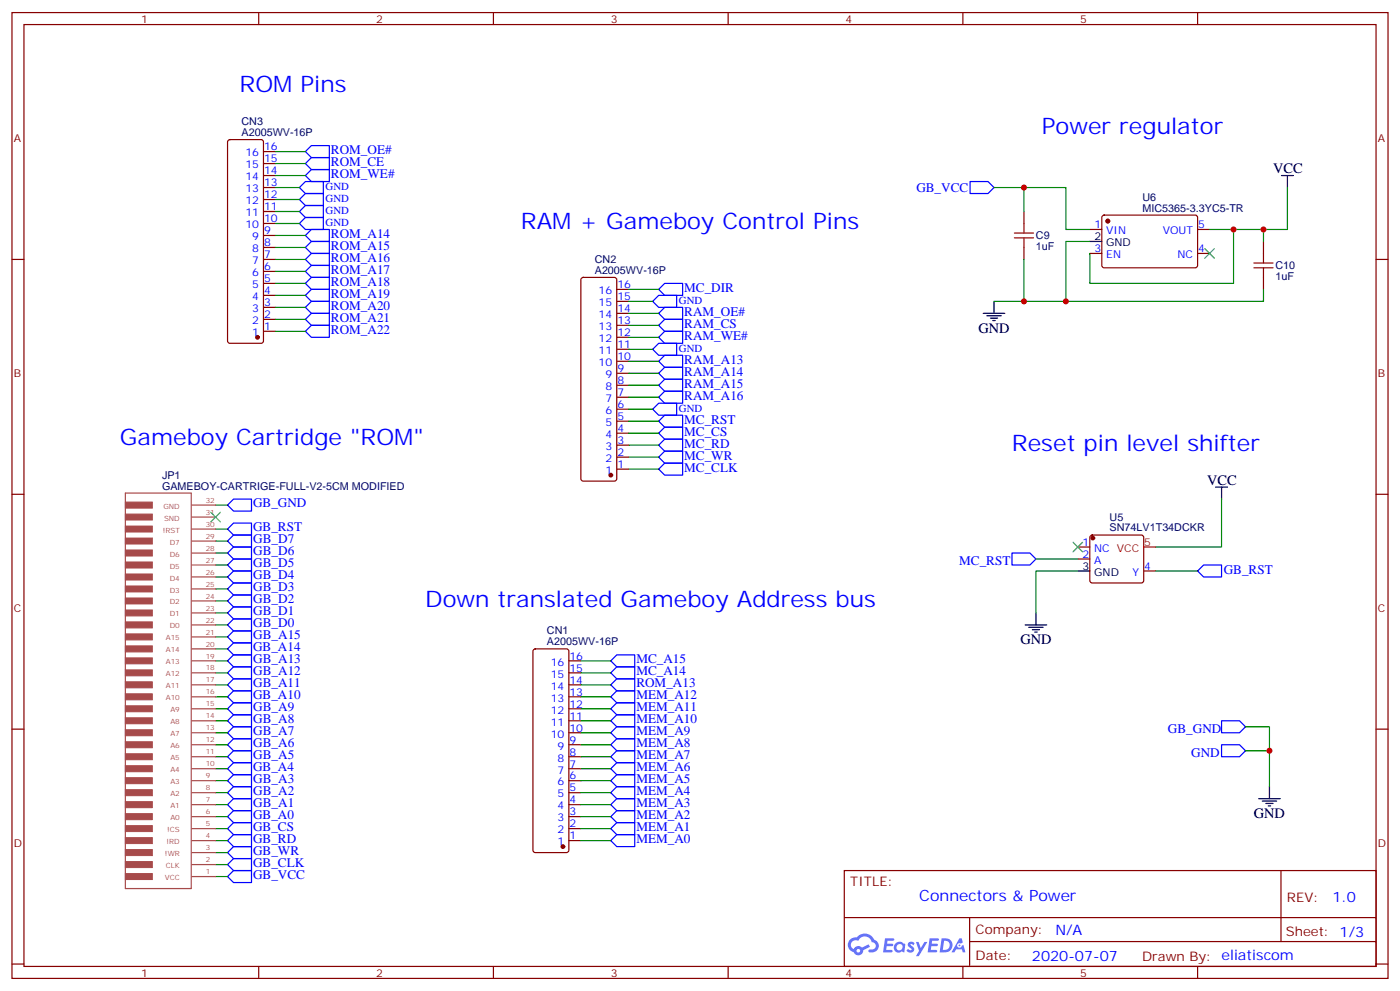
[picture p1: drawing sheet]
<svg xmlns="http://www.w3.org/2000/svg" width="412mm" height="292mm" viewBox="0 0 412 292" stroke-linecap="round" stroke-linejoin="round" font-family="sans-serif">
<g fill="none" stroke="#870000" stroke-width=".35">
<path d="M3.5 3.7h405.4v284.3h-405.4zM7.1 7.2h398.2v277.3h-398.2zM76.2 3.7v3.5M145.3 3.7v3.5M214.5 3.7v3.5M283.6 3.7v3.5M352.8 3.7v3.5M3.5 76.4h3.6M405.3 76.4h3.6M3.5 145.5h3.6M405.3 145.5h3.6M3.5 214.7h3.6"/>
<path d="M405.3 214.7h3.6M248.7 256.3h156.6v28.2h-156.6zM377.3 256.3v20.9M248.7 270.1h156.5M285.6 277.2h119.6M285.6 270.1v14.2M3.5 283.8h3.6M76.2 284.5v3.5M145.3 284.5v3.5M214.5 284.5v3.5M283.6 284.5v3.5M352.8 284.5v3.5"/>
<path d="M405.3 283.8h3.6"/>
</g>
<g fill="#5487ff">
<path d="M267.7 277.5a1.22 1.22 0 0 1 1.7 .2l-.4 .6a.47 .47 0 0 0-.3-.4 .47 .47 0 0 0-.5 .2l.1 .2a1.14 1.14 0 0 1 .8 1.8 1.14 1.14 0 0 1-1.9 0l-.2-.2 .5-.6 .7 .5a.29 .29 0 0 0 .3-.3 .29 .29 0 0 0-.2-.3 1.04 1.04 0 0 1-.6-1.7z"/>
<path d="M260.7 276.2h2.4l.3 .2-.2 .5-1.8 .1-.1 .8h1.5l.3 .4-.3 .4h-1.6l-.2 1.1h1.7l.2 .3-.2 .3-2.6 .1z"/>
<path d="M273.8 276.2h2.4l.3 .2-.1 .5-1.8 .1-.2 .8h1.6l.3 .4-.4 .4-1.6-.1-.1 1.1 1.7 .1 .2 .3-.2 .3-2.6 .1z"/>
<path d="M282.6 276.2h.7l.3 1.3-.6 .3a.69 .69 0 0 0-1 .3 .69 .69 0 0 0 .4 .9 .69 .69 0 0 0 .9-.6l.5-.2 .6 2.2h-.8l-.2-.9h-1.8l-.5 .9h-.8z"/>
<path d="M269.8 277.3h.8l.6 1.8 1.1-1.8h.9l-2.6 4.2h-.8l.9-1.5z"/>
<path d="M277.4 276.2l-.6 4.2h1.3a2.11 2.11 0 0 0 2.5-2.1 2.11 2.11 0 0 0-2.5-2.1zM278.1 277a1.39 1.39 0 0 1 1.7 1.4 1.39 1.39 0 0 1-1.8 1.2h-.3z"/>
<path d="M263.7 277.8a1.54 1.54 0 0 0-.1 2.2 1.54 1.54 0 0 0 2.2 .1l.6 .3 .3-2.3-.2-.3h-.4a1.49 1.49 0 0 0-2.4 0zM264 278.8a.94 .94 0 0 1 1.8 0 .94 .94 0 0 1-1.8 0z"/>
<path d="M250.4 276.6a2.18 2.18 0 0 0 1.1 3.7 1.44 1.44 0 0 0 1.6 .9 1.44 1.44 0 0 0 1.2-1.4l2-1.1-.5-.7-1.9 1a1.47 1.47 0 0 0-2.4 .4 1.39 1.39 0 0 1-.7-1.9 1.39 1.39 0 0 1 2-.5 2.12 2.12 0 0 1 2.2-1.3 2.12 2.12 0 0 1 1.9 1.7 1.14 1.14 0 0 1 1.1 1.4 1.14 1.14 0 0 1-1.7 .7 .43 .43 0 0 0-.5 .4 .43 .43 0 0 0 .4 .5 1.98 1.98 0 0 0 2.5-1.2 1.98 1.98 0 0 0-1.2-2.6 3.1 3.1 0 0 0-5.3-.6l-.9 .1zM252.3 279.9a.55 .55 0 0 1 1.1 0 .55 .55 0 0 1-1.1 0z"/>
<circle cx="282.6" cy="278.3" r=".26"/>
</g>
<g fill="none" stroke="#870000" stroke-width=".35">
<path d="M67.3 41.3l.4-.2h9.2l.5 .2 .2 .5v58.6l-.2 .5-.5 .2h-9.2l-.5-.3-.2-.4v-58.6zM77.6 58.7h3.5M77.6 55.2h3.5M77.6 51.7h3.5M77.6 48.2h3.5M77.6 44.6h3.5M77.6 79.9h3.5M77.6 76.4h3.5M77.6 72.8h3.5M77.6 69.3h3.5M77.6 65.8h3.5M77.6 62.3h3.5"/>
<path d="M301.6 62.3v3.5M301.6 72.8v3.6M321 67.6h3.6M321 74.6h3.6M324.8 63.5l.5-.2 27 .1 .5 .6-.1 14.4-.6 .4h-27.1l-.4-.7v-14.1zM352.8 67.6h3.5M352.8 74.6h3.5M372.2 71.1v3.5M77.6 97.5h3.5M77.6 94h3.5M77.6 90.5h3.5M77.6 87h3.5"/>
<path d="M77.6 83.4h3.5M171.3 81.9l.5-.2h9.2l.5 .2 .2 .5v58.5l-.3 .5-.4 .2h-9.2l-.5-.2-.2-.5v-58.5zM181.7 99.3h3.5M181.7 95.8h3.5M181.7 92.3h3.5M181.7 88.7h3.5M181.7 85.2h3.5M372.2 81.7v3.5M181.7 116.9h3.5M181.7 113.4h3.5M181.7 109.9h3.5M181.7 106.4h3.5"/>
<path d="M181.7 102.8h3.5M181.7 138.1h3.5M181.7 134.6h3.5M181.7 131.1h3.5M181.7 127.5h3.5M181.7 124h3.5M181.7 120.5h3.5M321.3 157.7l.4-.2h14.5l.5 .2 .2 .5v12.7l-.2 .5-.5 .2h-14.5l-.5-.2-.2-.5v-12.7zM317.5 161h3.5M317.5 164.6h3.5M336.9 168.1h3.5M157.2 191.2l.5-.2h9.2l.5 .2 .2 .5v58.6l-.3 .5-.4 .2h-9.2l-.5-.2-.2-.5v-58.6z"/>
<path d="M167.6 198.1h3.5M167.6 194.6h3.5M167.6 219.3h3.5M167.6 215.7h3.5M167.6 212.2h3.5M167.6 208.7h3.5M167.6 205.1h3.5M167.6 201.6h3.5M167.6 236.9h3.5M167.6 233.4h3.5M167.6 229.8h3.5M167.6 226.3h3.5"/>
<path d="M167.6 222.8h3.5M167.6 247.5h3.5M167.6 243.9h3.5M167.6 240.4h3.5"/>
</g>
<g fill="#870000" stroke="#870000" stroke-width=".35">
<circle cx="165.8" cy="249.2" r=".53"/>
<circle cx="179.9" cy="139.9" r=".53"/>
<circle cx="321.9" cy="158.4" r=".53"/>
<circle cx="326.3" cy="65.1" r=".53"/>
<circle cx="75.8" cy="99.3" r=".53"/>
</g>
<g fill="none" stroke="#000" stroke-width=".35">
<path d="M377.5 51.7h3.5M379.2 51.7v3.5M321 71.1h3.6M289.6 92.3h6.4M290.7 93h4.2M291.7 93.7h2.2M292.5 94.4h.7M292.8 88.7v3.6M358.1 143.4h3.5M359.8 143.4v3.5M317.5 168.1h3.5M302 184h6.3"/>
<path d="M303 184.7h4.3M304.1 185.4h2.1M304.8 186.1h.7M305.2 180.4v3.6M370.8 235.1h6.3M371.8 235.8h4.3M372.9 236.5h2.1M373.6 237.2h.7M373.9 231.6v3.5"/>
</g>
<g fill="none" stroke="#00f" stroke-width=".35">
<path d="M88.2 58.7l1.8-1.7h5.2v3.5h-5.2zM90 44.6l1.7-1.7h5.3v3.5h-5.3zM90 48.2l1.7-1.8h5.3v3.5h-5.3zM90 51.7l1.7-1.8h5.3v3.5h-5.3zM90 53.4h5.2v3.6h-5.2l-1.8-1.8zM285.8 53.4h5.2l1.8 1.8-1.8 1.8h-5.2zM88.2 65.8l1.8-1.8h5.2v3.6h-5.2zM88.2 62.3l1.8-1.8h5.2v3.5h-5.2zM90 79.9l1.7-1.8h5.3v3.6h-5.3zM90 76.4l1.7-1.8h5.3v3.5h-5.3zM90 72.8l1.7-1.7h5.3v3.5h-5.3zM90 69.3l1.7-1.7h5.3v3.5h-5.3z"/>
<path d="M90 83.4l1.7-1.7h5.3v3.5h-5.3zM90 87l1.7-1.8h5.3v3.5h-5.3zM90 90.5l1.7-1.8h5.3v3.6h-5.3zM90 94l1.7-1.7h5.3v3.5h-5.3zM90 97.5l1.7-1.7h5.3v3.5h-5.3zM192.3 88.7l1.7-1.7h5.3v3.5h-5.3zM194 85.2l1.8-1.8h5.3v3.6h-5.3zM194 99.3l1.8-1.8h5.3v3.6h-5.3zM194 95.8l1.8-1.8h5.3v3.5h-5.3zM194 92.3l1.8-1.8h5.3v3.5h-5.3zM192.3 102.8l1.7-1.7h5.3v3.5h-5.3zM194 109.9l1.8-1.8h5.3v3.6h-5.3z"/>
<path d="M194 113.4l1.8-1.7h5.3v3.5h-5.3zM194 116.9l1.8-1.7h5.3v3.5h-5.3zM194 106.4l1.8-1.8h5.3v3.5h-5.3zM192.3 120.5l1.7-1.8h5.3v3.5h-5.3zM194 127.5l1.8-1.7h5.3v3.5h-5.3zM194 131.1l1.8-1.8h5.3v3.5h-5.3zM194 134.6l1.8-1.8h5.3v3.5h-5.3zM194 138.1l1.8-1.8h5.3v3.6h-5.3zM194 124l1.8-1.8h5.3v3.6h-5.3zM67 159.3l1.8-1.8h5.3v3.5h-5.3zM67 148.7l1.8-1.8h5.3v3.6h-5.3zM68.8 154h5.3v3.5h-5.3l-1.8-1.7z"/>
<path d="M67 162.8l1.8-1.8h5.3v3.6h-5.3zM67 166.3l1.8-1.7h5.3v3.5h-5.3zM68.8 171.6h5.3v3.6h-5.3l-1.8-1.8zM68.8 175.2h5.3v3.5h-5.3l-1.8-1.8zM68.8 168.1h5.3v3.5h-5.3l-1.8-1.7zM298.1 162.8h5.3l1.8 1.8-1.8 1.7h-5.3zM352.8 168.1l1.7-1.8h5.3v3.6h-5.3zM67 198.1l1.8-1.8h5.3v3.5h-5.3zM67 194.6l1.8-1.8h5.3v3.5h-5.3zM67 191l1.8-1.7h5.3v3.5h-5.3zM67 187.5l1.8-1.8h5.3v3.6h-5.3zM67 184l1.8-1.8h5.3v3.5h-5.3z"/>
<path d="M67 180.4l1.8-1.7h5.3v3.5h-5.3zM179.9 194.6l1.8-1.8h5.3v3.5h-5.3zM179.9 198.1l1.8-1.8h5.3v3.5h-5.3zM181.7 199.8h5.3v3.6h-5.3l-1.8-1.8zM67 219.3l1.8-1.8h5.3v3.5h-5.3zM67 215.7l1.8-1.7h5.3v3.5h-5.3zM67 212.2l1.8-1.8h5.3v3.6h-5.3zM67 208.7l1.8-1.8h5.3v3.5h-5.3zM67 201.6l1.8-1.8h5.3v3.6h-5.3zM68.8 203.4h5.3v3.5h-5.3l-1.8-1.8zM179.9 205.1l1.8-1.7h5.3v3.5h-5.3zM179.9 219.3l1.8-1.8h5.3v3.5h-5.3z"/>
<path d="M179.9 215.7l1.8-1.7h5.3v3.5h-5.3zM179.9 212.2l1.8-1.8h5.3v3.6h-5.3zM181.7 206.9h5.3v3.5h-5.3l-1.8-1.7zM359.8 219.3h5.3l1.8 1.7-1.8 1.8h-5.3zM359.8 212.2h5.3l1.8 1.8-1.8 1.7h-5.3zM67 233.4l1.8-1.8h5.3v3.5h-5.3zM67 229.8l1.8-1.7h5.3v3.5h-5.3zM67 226.3l1.8-1.8h5.3v3.6h-5.3zM67 222.8l1.8-1.8h5.3v3.5h-5.3zM68.8 235.1h5.3v3.6h-5.3l-1.8-1.8zM179.9 233.4l1.8-1.8h5.3v3.5h-5.3zM179.9 229.8l1.8-1.7h5.3v3.5h-5.3z"/>
<path d="M179.9 226.3l1.8-1.8h5.3v3.6h-5.3zM179.9 222.8l1.8-1.8h5.3v3.5h-5.3zM179.9 236.9l1.8-1.8h5.3v3.6h-5.3zM181.7 238.7h5.3v3.5h-5.3l-1.8-1.8zM67 240.4l1.8-1.7h5.3v3.5h-5.3zM67 243.9l1.8-1.7h5.3v3.5h-5.3zM67 247.5l1.8-1.8h5.3v3.5h-5.3zM67 251l1.8-1.8h5.3v3.6h-5.3zM67 254.5l1.8-1.7h5.3v3.5h-5.3zM67 258.1l1.8-1.8h5.3v3.5h-5.3zM179.9 247.5l1.8-1.8h5.3v3.5h-5.3zM179.9 243.9l1.8-1.7h5.3v3.5h-5.3z"/>
</g>
<g fill="none" stroke="#008700" stroke-width=".35">
<path d="M81.1 58.7h7.1M81.1 55.2h7.1M81.1 51.7h8.9M81.1 48.2h8.9M81.1 44.6h8.9M292.8 55.2h21.2v12.4h7M301.6 55.2v7.1M379.2 55.2v12.4h-22.9M81.1 79.9h8.9M81.1 76.4h8.9M81.1 72.8h8.9M81.1 69.3h8.9"/>
<path d="M81.1 65.8h7.1M81.1 62.3h7.1M301.6 76.4v12.3M321 71.1h-7v17.6h-21.2M363.4 67.6v15.8h-42.4v-8.8M372.2 67.6v3.5M81.1 97.5h8.9M81.1 94h8.9M81.1 90.5h8.9M81.1 87h8.9M81.1 83.4h8.9M185.2 99.3h8.8"/>
<path d="M185.2 95.8h8.8M185.2 92.3h8.8M185.2 88.7h7.1M185.2 85.2h8.8M372.2 85.2v3.5h-58.2M185.2 116.9h8.8M185.2 113.4h8.8M185.2 109.9h8.8M185.2 106.4h8.8M185.2 102.8h7.1M185.2 127.5h8.8M185.2 131.1h8.8"/>
<path d="M185.2 134.6h8.8M185.2 138.1h8.8M185.2 120.5h7.1M185.2 124h8.8M63.5 159.3h3.5M63.5 155.8h3.5M63.5 148.7h3.5M359.8 146.9v14.1h-19.4M63.5 176.9h3.5M63.5 173.4h3.5M63.5 169.9h3.5M63.5 166.3h3.5"/>
<path d="M63.5 162.8h3.5M305.2 164.6h12.3M317.5 168.1h-12.3v12.3M340.4 168.1h12.4M63.5 194.6h3.5M63.5 198.1h3.5M63.5 191h3.5M63.5 187.5h3.5M63.5 184h3.5M63.5 180.4h3.5M171.1 194.6h8.8M171.1 198.1h8.8"/>
<path d="M63.5 201.6h3.5M63.5 205.1h3.5M63.5 208.7h3.5M63.5 212.2h3.5M63.5 215.7h3.5M63.5 219.3h3.5M171.1 201.6h8.8M171.1 205.1h8.8M171.1 208.7h8.8M171.1 212.2h8.8M171.1 215.7h8.8M171.1 219.3h8.8"/>
<path d="M366.9 214h7v7M63.5 222.8h3.5M63.5 226.3h3.5M63.5 229.8h3.5M63.5 233.4h3.5M63.5 236.9h3.5M171.1 222.8h8.8M171.1 226.3h8.8M171.1 229.8h8.8M171.1 233.4h8.8M171.1 236.9h8.8M366.9 221h7v10.6"/>
<path d="M63.5 240.4h3.5M63.5 243.9h3.5M63.5 247.5h3.5M63.5 258.1h3.5M63.5 254.5h3.5M63.5 251h3.5M171.1 240.4h8.8M171.1 243.9h8.8M171.1 247.5h8.8"/>
</g>
<g fill="#a64a4a" stroke="#a64a4a" stroke-width=".29">
<path d="M36.9 257.2h8v1.7h-8z"/>
<path d="M36.9 253.6h8v1.8h-8z"/>
<path d="M36.9 250.1h8v1.8h-8z"/>
<path d="M36.9 246.6h8v1.8h-8z"/>
<path d="M36.9 243.1h8v1.7h-8z"/>
<path d="M36.9 239.5h8v1.8h-8z"/>
<path d="M36.9 236h8v1.8h-8z"/>
<path d="M36.9 232.5h8v1.7h-8z"/>
<path d="M36.9 229h8v1.7h-8z"/>
<path d="M36.9 225.4h8v1.8h-8z"/>
<path d="M36.9 221.9h8v1.8h-8z"/>
<path d="M36.9 218.4h8v1.7h-8z"/>
<path d="M36.9 214.8h8v1.8h-8z"/>
<path d="M36.9 211.3h8v1.8h-8z"/>
<path d="M36.9 207.8h8v1.8h-8z"/>
<path d="M36.9 204.3h8v1.7h-8z"/>
<path d="M36.9 200.7h8v1.8h-8z"/>
<path d="M36.9 197.2h8v1.8h-8z"/>
<path d="M36.9 193.7h8v1.7h-8z"/>
<path d="M36.9 190.1h8v1.8h-8z"/>
<path d="M36.9 186.6h8v1.8h-8z"/>
<path d="M36.9 183.1h8v1.8h-8z"/>
<path d="M36.9 179.6h8v1.7h-8z"/>
<path d="M36.9 176h8v1.8h-8z"/>
<path d="M36.9 172.5h8v1.8h-8z"/>
<path d="M36.9 169h8v1.7h-8z"/>
<path d="M36.9 165.5h8v1.7h-8z"/>
<path d="M36.9 161.9h8v1.8h-8z"/>
<path d="M36.9 158.4h8v1.8h-8z"/>
<path d="M36.9 154.9h8v1.7h-8z"/>
<path d="M36.9 151.3h8v1.8h-8z"/>
<path d="M36.9 147.8h8v1.8h-8z"/>
</g>
<g fill="none" stroke="#a64a4a" stroke-width=".35">
<path d="M36.9 145.2h19.4v116.4h-19.4zM56.6 155.8h6.9M56.6 159.3h6.9M56.6 148.7h6.9M56.6 152.2h6.9M56.6 176.9h6.9M56.6 173.4h6.9M56.6 169.9h6.9M56.6 166.3h6.9M56.6 162.8h6.9M56.6 198.1h6.9M56.6 194.6h6.9"/>
<path d="M56.6 191h6.9M56.6 187.5h6.9M56.6 184h6.9M56.6 180.4h6.9M56.6 219.3h6.9M56.6 215.7h6.9M56.6 212.2h6.9M56.6 208.7h6.9M56.6 205.1h6.9M56.6 201.6h6.9M56.6 236.9h6.9M56.6 233.4h6.9"/>
<path d="M56.6 229.8h6.9M56.6 226.3h6.9M56.6 222.8h6.9M56.6 243.9h6.9M56.6 247.5h6.9M56.6 251h6.9M56.6 240.4h6.9M56.6 254.5h6.9M56.6 258.1h6.9"/>
</g>
<path d="M336.9 161h3.5" fill="none" stroke="#f00" stroke-width=".35"/>
<path d="M354.9 73.2l2.8 2.8M357.7 73.2l-2.8 2.8M62.1 150.8l2.8 2.8M64.9 150.8l-2.8 2.8M316.1 159.6l2.8 2.9M318.9 159.6l-2.8 2.9" fill="none" stroke="#3c3" stroke-width=".35"/>
<path d="M298.8 70h5.6M298.8 68.6h5.6M301.6 65.8v2.8M301.6 70v2.8M369.4 78.8h5.6M369.4 77.4h5.6M372.2 74.6v2.8M372.2 78.8v2.9" fill="none" stroke="#a10000" stroke-width=".35"/>
<g fill="#c00">
<circle cx="372.2" cy="67.6" r=".88"/>
<circle cx="301.6" cy="88.7" r=".88"/>
<circle cx="314" cy="88.7" r=".88"/>
<circle cx="301.6" cy="55.2" r=".88"/>
<circle cx="373.9" cy="221" r=".88"/>
<circle cx="363.4" cy="67.6" r=".88"/>
</g>
<g font-size="6.7" fill="#00f">
<text x="70.6" y="27">ROM Pins</text>
<text x="306.9" y="39.3">Power regulator</text>
<text x="153.5" y="67.6">RAM + Gameboy Control Pins</text>
<text x="35.3" y="131.1">Gameboy Cartridge &quot;ROM&quot;</text>
<text x="298.1" y="132.8">Reset pin level shifter</text>
<text x="125.2" y="178.7">Down translated Gameboy Address bus</text>
</g>
<text font-size="4.6" fill="#00f" x="270.8" y="265.3">Connectors &amp; Power</text>
<g font-size="4.2">
<text x="375" y="51">VCC</text>
<text x="288.2" y="97.9">GND</text>
<text x="355.6" y="142.7">VCC</text>
<text x="300.6" y="189.6">GND</text>
<text x="369.4" y="240.8">GND</text>
</g>
<g font-size="4.2" fill="#00f">
<text x="392.5" y="265.6">1.0</text>
<text x="310.9" y="275.1">N/A</text>
<text x="304" y="282.9">2020-07-07</text>
</g>
<g font-size="3.9" fill="#00f">
<text x="97.5" y="45.4">ROM_OE#</text>
<text x="97.5" y="48.9">ROM_CE</text>
<text x="97.5" y="52.4">ROM_WE#</text>
<text x="269.9" y="56.5">GB_VCC</text>
<text x="97.5" y="70.1">ROM_A14</text>
<text x="97.5" y="77.1">ROM_A16</text>
<text x="97.5" y="73.6">ROM_A15</text>
<text x="97.5" y="80.7">ROM_A17</text>
<text x="97.5" y="84.2">ROM_A18</text>
<text x="97.5" y="87.7">ROM_A19</text>
<text x="201.6" y="86">MC_DIR</text>
<text x="97.5" y="91.2">ROM_A20</text>
<text x="97.5" y="94.8">ROM_A21</text>
<text x="201.6" y="93">RAM_OE#</text>
<text x="97.5" y="98.3">ROM_A22</text>
<text x="201.6" y="100.1">RAM_WE#</text>
<text x="201.6" y="96.5">RAM_CS</text>
<text x="201.6" y="107.1">RAM_A13</text>
<text x="201.6" y="110.6">RAM_A14</text>
<text x="201.6" y="114.2">RAM_A15</text>
<text x="201.6" y="117.7">RAM_A16</text>
<text x="201.6" y="124.8">MC_RST</text>
<text x="201.6" y="128.3">MC_CS</text>
<text x="201.6" y="131.8">MC_RD</text>
<text x="201.6" y="135.3">MC_WR</text>
<text x="201.6" y="138.9">MC_CLK</text>
<text x="74.6" y="149.4">GB_GND</text>
<text x="74.6" y="156.4">GB_RST</text>
<text x="74.6" y="160">GB_D7</text>
<text x="74.6" y="163.5">GB_D6</text>
<text x="74.6" y="167">GB_D5</text>
<text x="282.6" y="166.3">MC_RST</text>
<text x="74.6" y="170.6">GB_D4</text>
<text x="360.5" y="168.9">GB_RST</text>
<text x="74.6" y="174.1">GB_D3</text>
<text x="74.6" y="177.6">GB_D2</text>
<text x="74.6" y="184.7">GB_D0</text>
<text x="74.6" y="181.1">GB_D1</text>
<text x="74.6" y="191.7">GB_A14</text>
<text x="74.6" y="188.2">GB_A15</text>
<text x="74.6" y="195.3">GB_A13</text>
<text x="187.4" y="195.3">MC_A15</text>
<text x="74.6" y="202.3">GB_A11</text>
<text x="74.6" y="198.8">GB_A12</text>
<text x="187.4" y="198.8">MC_A14</text>
<text x="187.4" y="202.4">ROM_A13</text>
<text x="74.6" y="205.8">GB_A10</text>
<text x="74.6" y="209.4">GB_A9</text>
<text x="187.4" y="205.9">MEM_A12</text>
<text x="187.4" y="209.4">MEM_A11</text>
<text x="74.6" y="212.9">GB_A8</text>
<text x="187.4" y="213">MEM_A10</text>
<text x="344.1" y="215.8">GB_GND</text>
<text x="74.6" y="219.9">GB_A6</text>
<text x="74.6" y="216.4">GB_A7</text>
<text x="187.4" y="220">MEM_A8</text>
<text x="187.4" y="216.5">MEM_A9</text>
<text x="74.6" y="227">GB_A4</text>
<text x="74.6" y="223.5">GB_A5</text>
<text x="187.4" y="227.1">MEM_A6</text>
<text x="187.4" y="223.5">MEM_A7</text>
<text x="350.9" y="222.8">GND</text>
<text x="74.6" y="230.5">GB_A3</text>
<text x="187.4" y="230.6">MEM_A5</text>
<text x="74.6" y="237.6">GB_A1</text>
<text x="74.6" y="234.1">GB_A2</text>
<text x="187.4" y="234.1">MEM_A4</text>
<text x="187.4" y="237.6">MEM_A3</text>
<text x="74.6" y="241.1">GB_A0</text>
<text x="74.6" y="244.6">GB_CS</text>
<text x="187.4" y="244.7">MEM_A1</text>
<text x="187.4" y="241.2">MEM_A2</text>
<text x="74.6" y="248.2">GB_RD</text>
<text x="74.6" y="251.7">GB_WR</text>
<text x="187.4" y="248.2">MEM_A0</text>
<text x="74.6" y="255.2">GB_CLK</text>
<text x="74.6" y="258.8">GB_VCC</text>
</g>
<g font-size="3.9" fill="#800">
<text x="250.5" y="260.9">TITLE:</text>
<text x="379.1" y="265.6">REV:</text>
<text x="287.4" y="275.1">Company:</text>
<text x="378.7" y="275.7">Sheet: 1/3</text>
<text x="287.4" y="282.8">Date:</text>
<text x="336.4" y="282.8">Drawn By: eliatiscom</text>
</g>
<g font-size="3.2" fill="#800">
<text x="41.6" y="6.7">1</text>
<text x="110.8" y="6.7">2</text>
<text x="179.9" y="6.7">3</text>
<text x="249.1" y="6.7">4</text>
<text x="318.2" y="6.7">5</text>
<text x="4.1" y="41.8">A</text>
<text x="405.9" y="41.8">A</text>
<text x="4.1" y="110.9">B</text>
<text x="405.9" y="110.9">B</text>
<text x="4.1" y="180.1">C</text>
<text x="405.9" y="180.1">C</text>
<text x="4.1" y="249.2">D</text>
<text x="405.9" y="249.2">D</text>
<text x="41.6" y="287.5">1</text>
<text x="110.8" y="287.5">2</text>
<text x="179.9" y="287.5">3</text>
<text x="249.1" y="287.5">4</text>
<text x="318.2" y="287.5">5</text>
</g>
<g font-size="3.2" fill="#000080">
<text x="71.1" y="40">A2005WV-16P</text>
<text x="71.1" y="36.8">CN3</text>
<text x="336.6" y="59.1">U6</text>
<text x="336.6" y="62.3">MIC5365-3.3YC5-TR</text>
<text x="305.2" y="70.5">C9</text>
<text x="175.2" y="77.4">CN2</text>
<text x="305.2" y="73.7">1uF</text>
<text x="175.2" y="80.6">A2005WV-16P</text>
<text x="375.7" y="82.5">1uF</text>
<text x="375.7" y="79.3">C10</text>
<text x="47.7" y="140.9">JP1</text>
<text x="47.7" y="144.1">GAMEBOY-CARTRIGE-FULL-V2-5CM MODIFIED</text>
<text x="326.9" y="153.3">U5</text>
<text x="326.9" y="156.5">SN74LV1T34DCKR</text>
<text x="161.1" y="190">A2005WV-16P</text>
<text x="161.1" y="186.7">CN1</text>
</g>
<g font-size="3.2" fill="#00f">
<text x="72.3" y="46">16</text>
<text x="77.8" y="47.8">15</text>
<text x="77.8" y="44.3">16</text>
<text x="72.3" y="53.1">14</text>
<text x="72.3" y="49.6">15</text>
<text x="77.8" y="51.3">14</text>
<text x="72.3" y="56.6">13</text>
<text x="77.8" y="58.4">12</text>
<text x="77.8" y="54.9">13</text>
<text x="95.9" y="59.6">GND</text>
<text x="95.9" y="56.1">GND</text>
<text x="72.3" y="63.7">11</text>
<text x="72.3" y="60.1">12</text>
<text x="77.8" y="65.4">10</text>
<text x="77.8" y="61.9">11</text>
<text x="95.9" y="63.1">GND</text>
<text x="72.3" y="67.2">10</text>
<text x="74.3" y="70.7">9</text>
<text x="77.8" y="69">9</text>
<text x="95.9" y="66.6">GND</text>
<text x="322.4" y="67.2">1</text>
<text x="325.9" y="69">VIN</text>
<text x="342.5" y="69">VOUT</text>
<text x="353" y="67.2">5</text>
<text x="74.3" y="77.8">7</text>
<text x="74.3" y="74.3">8</text>
<text x="77.8" y="76">7</text>
<text x="77.8" y="72.5">8</text>
<text x="322.4" y="74.3">3</text>
<text x="325.9" y="76">EN</text>
<text x="346.9" y="76">NC</text>
<text x="353" y="74.3">4</text>
<text x="74.3" y="81.3">6</text>
<text x="77.8" y="83.1">5</text>
<text x="77.8" y="79.6">6</text>
<text x="74.3" y="88.4">4</text>
<text x="74.3" y="84.8">5</text>
<text x="77.8" y="86.6">4</text>
<text x="176.3" y="86.6">16</text>
<text x="181.9" y="88.4">15</text>
<text x="181.9" y="84.8">16</text>
<text x="200" y="89.6">GND</text>
<text x="74.3" y="95.4">2</text>
<text x="74.3" y="91.9">3</text>
<text x="77.8" y="93.7">2</text>
<text x="77.8" y="90.1">3</text>
<text x="176.3" y="93.7">14</text>
<text x="176.3" y="90.1">15</text>
<text x="181.9" y="95.4">13</text>
<text x="181.9" y="91.9">14</text>
<text x="74.3" y="99">1</text>
<text x="77.8" y="97.2">1</text>
<text x="176.3" y="100.7">12</text>
<text x="176.3" y="97.2">13</text>
<text x="181.9" y="99">12</text>
<text x="176.3" y="107.8">10</text>
<text x="176.3" y="104.2">11</text>
<text x="181.9" y="106">10</text>
<text x="181.9" y="102.5">11</text>
<text x="200" y="103.7">GND</text>
<text x="178.4" y="111.3">9</text>
<text x="181.9" y="113.1">8</text>
<text x="181.9" y="109.5">9</text>
<text x="178.4" y="118.4">7</text>
<text x="178.4" y="114.8">8</text>
<text x="181.9" y="116.6">7</text>
<text x="178.4" y="125.4">5</text>
<text x="178.4" y="121.9">6</text>
<text x="181.9" y="123.6">5</text>
<text x="181.9" y="120.1">6</text>
<text x="200" y="121.3">GND</text>
<text x="178.4" y="128.9">4</text>
<text x="181.9" y="130.7">3</text>
<text x="181.9" y="127.2">4</text>
<text x="178.4" y="136">2</text>
<text x="178.4" y="132.5">3</text>
<text x="181.9" y="137.8">1</text>
<text x="181.9" y="134.2">2</text>
<text x="178.4" y="139.5">1</text>
<text x="318.8" y="160.7">1</text>
<text x="318.8" y="164.2">2</text>
<text x="322.3" y="162.5">NC VCC</text>
<text x="322.3" y="166">A</text>
<text x="337.1" y="167.7">4</text>
<text x="333.6" y="169.5">Y</text>
<text x="162.2" y="196">16</text>
<text x="167.7" y="197.7">15</text>
<text x="167.7" y="194.2">16</text>
<text x="162.2" y="203">14</text>
<text x="162.2" y="199.5">15</text>
<text x="167.7" y="201.3">14</text>
<text x="162.2" y="206.6">13</text>
<text x="167.7" y="208.3">12</text>
<text x="167.7" y="204.8">13</text>
<text x="162.2" y="213.6">11</text>
<text x="162.2" y="210.1">12</text>
<text x="167.7" y="215.4">10</text>
<text x="167.7" y="211.8">11</text>
<text x="162.2" y="217.1">10</text>
<text x="164.2" y="220.7">9</text>
<text x="167.7" y="218.9">9</text>
<text x="164.2" y="227.7">7</text>
<text x="164.2" y="224.2">8</text>
<text x="167.7" y="226">7</text>
<text x="167.7" y="222.4">8</text>
<text x="164.2" y="231.2">6</text>
<text x="167.7" y="233">5</text>
<text x="167.7" y="229.5">6</text>
<text x="164.2" y="238.3">4</text>
<text x="164.2" y="234.8">5</text>
<text x="167.7" y="236.5">4</text>
<text x="164.2" y="245.4">2</text>
<text x="164.2" y="241.8">3</text>
<text x="167.7" y="243.6">2</text>
<text x="167.7" y="240.1">3</text>
<text x="164.2" y="248.9">1</text>
<text x="167.7" y="247.1">1</text>
</g>
<g font-size="3.2">
<text x="322.4" y="70.7">2</text>
<text x="325.9" y="72.5">GND</text>
<text x="318.8" y="167.7">3</text>
<text x="322.3" y="169.5">GND</text>
</g>
<text font-size="3.2" fill="#f00" x="337.1" y="160.7">5</text>
<g font-size="2.1" fill="#a54b4b">
<text x="48.1" y="149.7">GND</text>
<text x="60.6" y="148">32</text>
<text x="48.3" y="153.3">SND</text>
<text x="60.6" y="155.1">30</text>
<text x="60.6" y="151.5">31</text>
<text x="47.9" y="156.8">!RST</text>
<text x="50" y="160.3">D7</text>
<text x="60.6" y="158.6">29</text>
<text x="50" y="167.4">D5</text>
<text x="50" y="163.8">D6</text>
<text x="60.6" y="165.6">27</text>
<text x="60.6" y="162.1">28</text>
<text x="50" y="170.9">D4</text>
<text x="60.6" y="172.7">25</text>
<text x="60.6" y="169.2">26</text>
<text x="50" y="178">D2</text>
<text x="50" y="174.4">D3</text>
<text x="60.6" y="179.8">23</text>
<text x="60.6" y="176.2">24</text>
<text x="50" y="185">D0</text>
<text x="50" y="181.5">D1</text>
<text x="60.6" y="183.3">22</text>
<text x="48.8" y="188.5">A15</text>
<text x="60.6" y="190.3">20</text>
<text x="60.6" y="186.8">21</text>
<text x="48.8" y="195.6">A13</text>
<text x="48.8" y="192.1">A14</text>
<text x="60.6" y="197.4">18</text>
<text x="60.6" y="193.9">19</text>
<text x="48.8" y="202.7">A11</text>
<text x="48.8" y="199.1">A12</text>
<text x="60.6" y="200.9">17</text>
<text x="48.8" y="206.2">A10</text>
<text x="50.2" y="209.7">A9</text>
<text x="60.6" y="208">15</text>
<text x="60.6" y="204.4">16</text>
<text x="50.2" y="213.2">A8</text>
<text x="60.6" y="215">13</text>
<text x="60.6" y="211.5">14</text>
<text x="50.2" y="220.3">A6</text>
<text x="50.2" y="216.8">A7</text>
<text x="60.6" y="218.6">12</text>
<text x="50.2" y="227.3">A4</text>
<text x="50.2" y="223.8">A5</text>
<text x="60.6" y="225.6">10</text>
<text x="60.6" y="222.1">11</text>
<text x="50.2" y="230.9">A3</text>
<text x="60.6" y="232.7">8</text>
<text x="60.6" y="229.1">9</text>
<text x="50.2" y="237.9">A1</text>
<text x="50.2" y="234.4">A2</text>
<text x="60.6" y="239.7">6</text>
<text x="60.6" y="236.2">7</text>
<text x="49.2" y="245">!CS</text>
<text x="50.2" y="241.5">A0</text>
<text x="60.6" y="243.3">5</text>
<text x="49" y="248.5">!RD</text>
<text x="60.6" y="246.8">4</text>
<text x="60.6" y="250.3">3</text>
<text x="48.6" y="252">!WR</text>
<text x="48.9" y="255.6">CLK</text>
<text x="60.6" y="253.8">2</text>
<text x="60.6" y="257.4">1</text>
<text x="48.6" y="259.1">VCC</text>
</g>
</svg>
